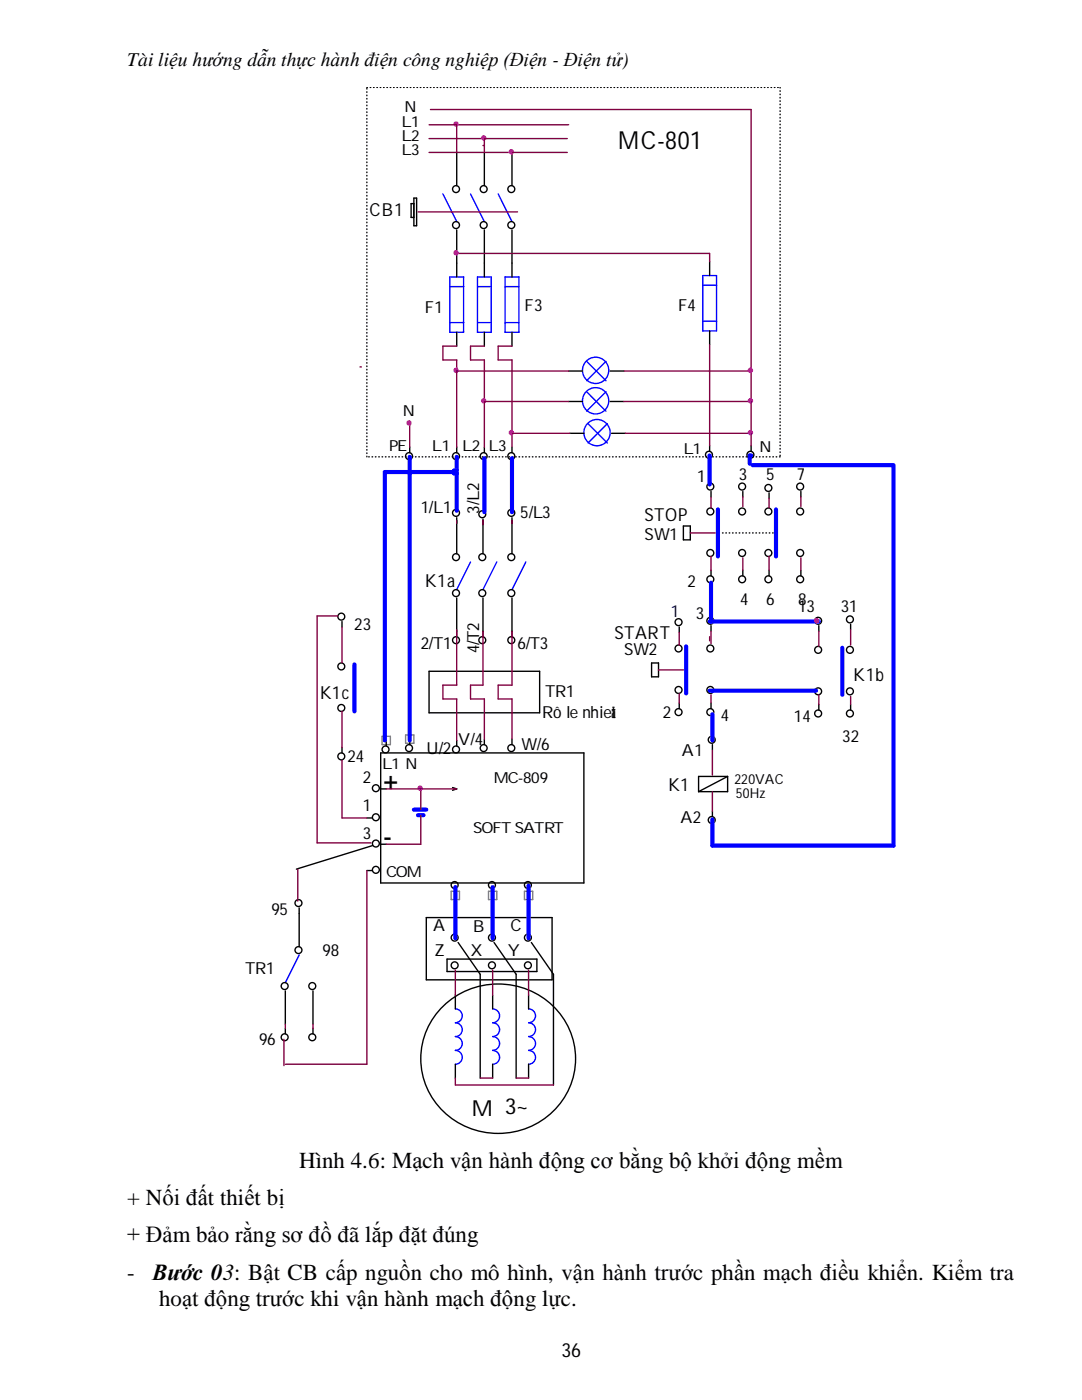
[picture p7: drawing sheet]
<svg xmlns="http://www.w3.org/2000/svg" width="216mm" height="279mm" viewBox="0 0 216 279" stroke-linecap="round" stroke-linejoin="round" font-family="sans-serif">
<g fill="none" stroke="#000" stroke-width=".28">
<path d="M82.6 39.5h.5v5.6h-.5zM91.1 30.4v6.6M96.6 30.4v6.6M102.2 30.4v6.6M82.6 40.6h-.6v2.8h.6M91.1 45.9v9.4M96.6 45.9v9.4M102.2 45.9v9.4M141.6 52.2v2.8M91.1 66.3v2.8M96.6 66.3v2.8M102.2 66.3v2.8"/>
<path d="M113.5 74h2.7M121.7 74h2.8M141.6 66v2.8M81.8 89.2v1.1M91.1 89.2v1.1M96.6 89.2v1.1M102.2 89.2v1.1M113.5 80.1h2.7M113.7 86.5h2.8M121.7 80.1h2.8M122 86.5h2.8M141.6 89v1.1"/>
<path d="M141.9 98.1v1.1M148.2 98.1v1.1M149.9 89v1.1M153.5 98.4v1.1M159.8 98.1v1.1M91.1 103.3v7.2M91.1 119.3v7.8M96.4 103.6v6.9M96.4 119.3v7.8M102.2 103.3v7.2M102.2 119.3v7.8M136.4 105h1.3v2.7h-1.3z"/>
<path d="M141.9 113.8v1.1M148.2 113.8v1.1M153.5 113.8v1.1M159.8 113.8v1.1M68.2 124v1.1M85.6 134h22.1v8.3h-22.1zM130 132.3h1.4v2.8h-1.4zM135.5 125.1v1.1M141.9 124.9v1.1M163.4 124.9v1.1M169.7 124.6v1.1M68.2 149.2v1.1"/>
<path d="M76 157.4h1.1M76 150.3h40.5v25.9h-40.5zM77.1 147.8v1.1M81.8 147.5v1.1M90.3 157.2l.8 .2-.8 .3M91.1 147.8v1.1M96.6 147.5v1.1M102.2 147.5v1.1M135.5 140.3v1.1M141.9 140.3v1.1M142.2 148.6v1.1M145.2 155l-5.8 3"/>
<path d="M145.2 155h-5.8v3M145.2 155v3h-5.8M163.4 140.6v1.1M169.7 140.6v1.1M73.2 163.2h1.1M73.2 173.7h1.1M74.3 168.8l-15.2 4.7M76 168.5h1.1M90.9 177.6v1.1M98.3 177.6v1.1M105.5 177.6v1.1M142.2 161.9v1.1"/>
<path d="M56.9 197.8v6.6M59.7 181.2v7.7M62.5 197.8v6.6M85.1 183.1h25.1v12.4h-25.1zM89.2 191.4h17.9v2.5h-17.9zM90.9 198.6v2.7M91.4 188.1l4.4 6.3v20.8M98.3 198.6v2.7M98.6 188.1l4.4 6.3v20.8M105.5 198.6v2.7M106 188.1l4.4 6.3v22.1M56.9 205.2v1.1"/>
<path d="M62.5 205.2v1.1M88.5 200.7a15.6 15.6 0 0 1 26 7.6 15.2 15.2 0 0 1-18.2 17.6 14.8 14.8 0 0 1-11.6-10.2 14.8 14.8 0 0 1 3.8-15zM90.9 212.4v2.8M98.3 212.4v2.8M105.5 212.4v2.8"/>
<circle cx="91" cy="37.7" r=".69"/>
<circle cx="96.5" cy="37.7" r=".69"/>
<circle cx="102" cy="37.7" r=".69"/>
<circle cx="91" cy="44.9" r=".69"/>
<circle cx="96.5" cy="44.9" r=".69"/>
<circle cx="102" cy="44.9" r=".69"/>
<circle cx="81.6" cy="91" r=".69"/>
<circle cx="91" cy="91" r=".69"/>
<circle cx="96.5" cy="91" r=".69"/>
<circle cx="102" cy="91" r=".69"/>
<circle cx="141.5" cy="90.8" r=".69"/>
<circle cx="141.7" cy="97.1" r=".69"/>
<circle cx="148.1" cy="97.1" r=".69"/>
<circle cx="149.7" cy="90.8" r=".69"/>
<circle cx="153.3" cy="97.4" r=".69"/>
<circle cx="159.7" cy="97.1" r=".69"/>
<circle cx="91" cy="102.4" r=".69"/>
<circle cx="91" cy="118.4" r=".69"/>
<circle cx="91" cy="111.2" r=".69"/>
<circle cx="96.2" cy="102.6" r=".69"/>
<circle cx="96.2" cy="111.2" r=".69"/>
<circle cx="96.2" cy="118.4" r=".69"/>
<circle cx="102" cy="102.4" r=".69"/>
<circle cx="102" cy="118.4" r=".69"/>
<circle cx="102" cy="111.2" r=".69"/>
<circle cx="141.7" cy="102.1" r=".69"/>
<circle cx="141.7" cy="110.4" r=".69"/>
<circle cx="141.7" cy="115.6" r=".69"/>
<circle cx="148.1" cy="110.4" r=".69"/>
<circle cx="148.1" cy="102.1" r=".69"/>
<circle cx="148.1" cy="115.6" r=".69"/>
<circle cx="153.3" cy="102.1" r=".69"/>
<circle cx="153.3" cy="110.4" r=".69"/>
<circle cx="153.3" cy="115.6" r=".69"/>
<circle cx="159.7" cy="110.4" r=".69"/>
<circle cx="159.7" cy="102.1" r=".69"/>
<circle cx="159.7" cy="115.6" r=".69"/>
<circle cx="68.1" cy="133" r=".69"/>
<circle cx="68.1" cy="123.1" r=".69"/>
<circle cx="91" cy="127.8" r=".69"/>
<circle cx="96.2" cy="127.8" r=".69"/>
<circle cx="102" cy="127.8" r=".69"/>
<circle cx="135.4" cy="137.7" r=".69"/>
<circle cx="135.4" cy="124.2" r=".69"/>
<circle cx="135.4" cy="129.4" r=".69"/>
<circle cx="141.7" cy="137.7" r=".69"/>
<circle cx="141.7" cy="129.4" r=".69"/>
<circle cx="141.7" cy="123.9" r=".69"/>
<circle cx="163.3" cy="138" r=".69"/>
<circle cx="163.3" cy="123.9" r=".69"/>
<circle cx="163.3" cy="129.7" r=".69"/>
<circle cx="169.6" cy="138" r=".69"/>
<circle cx="169.6" cy="129.7" r=".69"/>
<circle cx="169.6" cy="123.6" r=".69"/>
<circle cx="68.1" cy="151" r=".69"/>
<circle cx="68.1" cy="141.3" r=".69"/>
<circle cx="75" cy="157.3" r=".69"/>
<circle cx="76.9" cy="149.6" r=".69"/>
<circle cx="81.6" cy="149.3" r=".69"/>
<circle cx="91" cy="149.6" r=".69"/>
<circle cx="96.5" cy="149.3" r=".69"/>
<circle cx="102" cy="149.3" r=".69"/>
<circle cx="135.4" cy="142.1" r=".69"/>
<circle cx="141.7" cy="142.1" r=".69"/>
<circle cx="142" cy="147.6" r=".69"/>
<circle cx="163.3" cy="142.4" r=".69"/>
<circle cx="169.6" cy="142.4" r=".69"/>
<circle cx="75" cy="173.6" r=".69"/>
<circle cx="75" cy="168.3" r=".69"/>
<circle cx="75" cy="163.1" r=".69"/>
<circle cx="90.7" cy="176.6" r=".69"/>
<circle cx="98.2" cy="176.6" r=".69"/>
<circle cx="105.3" cy="176.6" r=".69"/>
<circle cx="142" cy="163.7" r=".69"/>
<circle cx="56.8" cy="196.8" r=".69"/>
<circle cx="59.6" cy="180.2" r=".69"/>
<circle cx="59.6" cy="189.6" r=".69"/>
<circle cx="62.3" cy="196.8" r=".69"/>
<circle cx="90.7" cy="187.1" r=".69"/>
<circle cx="90.7" cy="192.6" r=".69"/>
<circle cx="98.2" cy="187.1" r=".69"/>
<circle cx="98.2" cy="192.6" r=".69"/>
<circle cx="105.3" cy="187.1" r=".69"/>
<circle cx="105.3" cy="192.6" r=".69"/>
<circle cx="56.8" cy="207" r=".69"/>
<circle cx="62.3" cy="207" r=".69"/>
</g>
<path d="M76.2 146.9h1.7v1.7h-1.7zM80.9 146.7h1.7v1.6h-1.7zM90 177.9h1.7v1.6h-1.7zM97.5 177.9h1.6v1.6h-1.6zM104.6 177.9h1.7v1.6h-1.7z" fill="none" stroke="#808080" stroke-width=".28"/>
<path d="M73.2 17.4h82.5M155.7 17.4v73.8M73.2 91.2v-73.8M155.7 91.2h-82.5M154.3 106.4h-10.5" fill="none" stroke="#000" stroke-width=".28" stroke-dasharray="0 .6"/>
<g fill="none" stroke="#00f" stroke-width=".28">
<path d="M88.4 38.7l2.7 5.5M93.9 38.7l2.7 5.5M99.4 38.7l2.8 5.5M89.8 55.3h2.7v11h-2.7zM89.8 57.2h2.7M95.3 55.3h2.7v11h-2.7zM95.3 57.2h2.7M100.8 55.3h2.7v11h-2.7zM100.8 57.2h2.7M140.2 55h2.8v11h-2.8zM140.2 56.9h2.8M89.8 64.4h2.7"/>
<path d="M95.3 64.4h2.7M100.8 64.4h2.7M117.1 78.2l3.8 3.9M117.1 72.1l3.8 3.9M120.9 78.2l-3.8 3.9M120.9 72.1l-3.8 3.9M140.2 64.1h2.8M117.3 84.5l3.9 3.9M121.2 84.5l-3.9 3.9M93.9 112.2l-2.8 5.5M99.1 112.2l-2.7 5.5M104.9 112.2l-2.7 5.5"/>
<path d="M59.7 190.6l-2.8 5.5M90.9 201.3a1.38 1.38 0 0 1 1.3 1.4 1.38 1.38 0 0 1-1.3 1.4 1.38 1.38 0 0 1 1.3 1.4 1.38 1.38 0 0 1-1.3 1.4 1.38 1.38 0 0 1 1.3 1.3 1.38 1.38 0 0 1-1.3 1.4 1.38 1.38 0 0 1 1.3 1.4 1.38 1.38 0 0 1-1.3 1.4M98.3 201.3a1.38 1.38 0 0 1 1.4 1.4 1.38 1.38 0 0 1-1.4 1.4 1.38 1.38 0 0 1 1.4 1.4 1.38 1.38 0 0 1-1.4 1.4 1.38 1.38 0 0 1 1.4 1.3 1.38 1.38 0 0 1-1.4 1.4 1.38 1.38 0 0 1 1.4 1.4 1.38 1.38 0 0 1-1.4 1.4M105.5 201.3a1.38 1.38 0 0 1 1.4 1.4 1.38 1.38 0 0 1-1.4 1.4 1.38 1.38 0 0 1 1.4 1.4 1.38 1.38 0 0 1-1.4 1.4 1.38 1.38 0 0 1 1.4 1.3 1.38 1.38 0 0 1-1.4 1.4 1.38 1.38 0 0 1 1.4 1.4 1.38 1.38 0 0 1-1.4 1.4"/>
<circle cx="118.8" cy="80" r="2.62"/>
<circle cx="118.8" cy="73.9" r="2.62"/>
<circle cx="119.1" cy="86.3" r="2.62"/>
</g>
<g fill="none" stroke="#00f" stroke-width=".83">
<path d="M81.8 91.2v56.6M91.1 94.2h-14.3v53.6M91.1 93.9h-.5v.6h.5M91.1 91.2v10.7M96.6 91.4v10.8M102.2 91.4v10.8M141.6 90.9v5.8M149.9 90.9h-.3v1.7M150.2 92.8h27.8M178.3 92.8v76h-36.1v-5.3M141.9 116.3v7.7M143.3 101.7v9.4"/>
<path d="M154.8 101.7v9.4M70.7 132.6v9.4M136.9 129v9.4M141.6 137.8h21.2M141.6 124h21.8M168.1 129.3v9.4M142.2 142.5v5.3M82.6 161.6h2.5M83.4 162.7h1.1M90.9 177v10.3M98.3 177v10.3M105.5 176.8v10.5"/>
</g>
<g fill="#f0f" stroke="#f0f" stroke-width=".28">
<circle cx="163" cy="123.9" r=".41"/>
<circle cx="91" cy="94.1" r=".41"/>
<circle cx="91" cy="24.8" r=".41"/>
<circle cx="102" cy="30.3" r=".42"/>
<circle cx="91" cy="50.4" r=".41"/>
<circle cx="81.6" cy="84.4" r=".41"/>
<circle cx="96.5" cy="27.5" r=".41"/>
<circle cx="83.8" cy="157.3" r=".41"/>
<circle cx="96.5" cy="80" r=".41"/>
<circle cx="91" cy="73.9" r=".41"/>
<circle cx="149.7" cy="80" r=".42"/>
<circle cx="149.7" cy="86.3" r=".42"/>
<circle cx="149.7" cy="73.9" r=".42"/>
<circle cx="102" cy="86.3" r=".42"/>
</g>
<g fill="none" stroke="#800040" stroke-width=".28">
<path d="M85.6 24.9h27.9M85.6 30.4h27.6M85.6 27.7h27.6M85.9 21.9h64v67.1M91.1 24.9v5.5M96.4 29h.2M96.6 27.7v2.7M83.4 42.3h19.9M91.1 50.6h50.5v1.6M71.8 73.2h.3M91.1 74h22.4M91.1 69.1h-2.7v2.7h2.7v17.4"/>
<path d="M96.6 69.1h-2.7v2.7h2.7v17.4M102.2 69.1h-2.8v2.7h2.8v17.4M124.5 74h25.1M141.6 68.8v20.2M81.8 84.5v4.7M96.6 80.1h16.9M102.2 86.5h11.5M124.5 80.1h25.4M124.8 86.5h25.1M141.9 99.2v2.2M148.2 99.2v1.9M153.5 99.5v1.9"/>
<path d="M159.8 99.2v1.9M91.1 103.9v.5M96.4 103.9v.8M102.2 103.9v.5M137.7 106.4h5M141.9 111.1v2.7M148.2 111.3v2.5M153.5 111.1v2.7M159.8 111.3v2.5M67.4 122.9h-4.1v45.3h10.7M68.2 125.1v7.2M91.1 125.7v11h-2.7v2.8h2.7v8.3"/>
<path d="M96.4 126v10.7h-2.5v2.8h2.7v8M102.2 126v10.7h-2.8v2.8h2.8v8M131.4 133.7h5M135.5 126.2v2.5M135.5 138.4v1.9M141.6 127.1v.8M141.9 126v2.4M141.9 138.7v1.6M163.4 126v3M163.4 138.7v1.9M169.7 125.7v3M169.7 138.9v1.7"/>
<path d="M68.2 142v7.2M68.2 151.6v11.6h5M77.1 157.4h14M84 157.4v4.2M142.2 149.7v5M142.2 158v3.9M59.4 173.5v6.3M73.2 173.7v38.7h-16.3M84 162.7v5.8h-6.9M90.9 193.6v5M98.3 193.6v5M105.5 193.6v5"/>
<path d="M56.7 207.4v5.3M56.9 204.4v.8M62.5 204.4v.8M90.9 215.2v1.3h19.5M95.8 215.2h2.5M103 215.2h2.5"/>
</g>
<g font-size="5.2">
<text x="76.5" y="157.7">+</text>
<text x="76.5" y="168.8">-</text>
</g>
<text font-size="5" x="123.4" y="29.7">MC-801</text>
<g font-size="4.6">
<text x="59.7" y="233.2">Hình 4.6: Mạch vận hành động cơ bằng bộ khởi động mềm</text>
<text x="25.4" y="240.5">+ Nối đất thiết bị</text>
<text x="25.4" y="247.9">+ Đảm bảo rằng sơ đồ đã lắp đặt đúng</text>
<text x="25.4" y="255.4">-</text>
<text x="30.4" y="255.4">Bước 03: Bật CB cấp nguồn cho mô hình, vận hành trước phần mạch điều khiển. Kiểm tra</text>
<text x="31.7" y="260.6">hoạt động trước khi vận hành mạch động lực.</text>
</g>
<text font-size="4.4" x="94.1" y="222.7">M 3~</text>
<g font-size="3.9">
<text x="25.4" y="13.1">Tài liệu hướng dẫn thực hành điện công nghiệp (Điện - Điện tử)</text>
<text x="112" y="270.8">36</text>
</g>
<g font-size="3.6">
<text x="73.7" y="43.1">CB1</text>
<text x="128.6" y="104.1">STOP</text>
<text x="84.8" y="117.1">K1a</text>
<text x="122.6" y="127.6">START</text>
<text x="170.3" y="135.9">K1b</text>
<text x="63.8" y="139.4">K1c</text>
<text x="133.3" y="157.9">K1</text>
</g>
<g font-size="3.3">
<text x="84.8" y="62.4">F1</text>
<text x="104.6" y="62.1">F3</text>
<text x="135.3" y="62.1">F4</text>
<text x="147.4" y="95.8">3</text>
<text x="152.9" y="95.8">5</text>
<text x="159" y="95.8">7</text>
<text x="139.1" y="96.1">1</text>
<text x="84" y="102.4">1/L1</text>
<text x="95.6" y="102.5" transform="rotate(-90 95.6 102.5)">3/L2</text>
<text x="103.8" y="103.3">5/L3</text>
<text x="128.6" y="107.7">SW1</text>
<text x="137.2" y="117.1">2</text>
<text x="70.7" y="125.6">23</text>
<text x="138.9" y="123.4">3</text>
<text x="147.7" y="120.7">4</text>
<text x="152.9" y="120.7">6</text>
<text x="159.3" y="122.1">13</text>
<text x="159.3" y="120.7">8</text>
<text x="167.8" y="122.1">31</text>
<text x="84" y="129.5">2/T1</text>
<text x="95.6" y="130.4" transform="rotate(-90 95.6 130.4)">4/T2</text>
<text x="103.3" y="129.5">6/T3</text>
<text x="124.5" y="130.6">SW2</text>
<text x="108.2" y="143.3">Rô le nhieä</text>
<text x="108.8" y="139.2">TR1</text>
<text x="122" y="143.3">t</text>
<text x="132.2" y="143.3">2</text>
<text x="143.8" y="143.8">4</text>
<text x="91.4" y="148.6">V/4</text>
<text x="104.1" y="149.7">W/6</text>
<text x="158.4" y="144.2">14</text>
<text x="168.1" y="148">32</text>
<text x="69.3" y="152.1">24</text>
<text x="85.1" y="150.5">U/2</text>
<text x="136.1" y="150.8">A1</text>
<text x="72.4" y="156.3">2</text>
<text x="72.4" y="161.8">1</text>
<text x="72.4" y="167.4">3</text>
<text x="135.8" y="164.3">A2</text>
<text x="54.2" y="182.5">95</text>
<text x="86.4" y="185.8">A</text>
<text x="101.9" y="185.8">C</text>
<text x="64.3" y="190.8">98</text>
<text x="86.7" y="190.8">Z</text>
<text x="93.9" y="190.8">X</text>
<text x="94.4" y="186.1">B</text>
<text x="101.3" y="190.8">Y</text>
<text x="48.9" y="194.4">TR1</text>
<text x="51.7" y="208.5">96</text>
</g>
<text font-size="3.3" fill="#000040" x="133.9" y="123.2">1</text>
<g font-size="3">
<text x="80.7" y="22.4">N</text>
<text x="80.1" y="25.3">L1</text>
<text x="80.1" y="28.1">L2</text>
<text x="80.1" y="30.9">L3</text>
<text x="80.3" y="83.1">N</text>
<text x="77.6" y="90">PE</text>
<text x="86.2" y="90">L1</text>
<text x="92.2" y="90">L2 L3</text>
<text x="136.4" y="90.5">L1</text>
<text x="151.6" y="90.3">N</text>
<text x="76.3" y="153.5">L1 N</text>
<text x="98.6" y="156.2">MC-809</text>
<text x="94.4" y="166.2">SOFT SATRT</text>
<text x="77" y="175">COM</text>
</g>
<g font-size="2.8">
<text x="146.6" y="156.5">220VAC</text>
<text x="146.8" y="159.3">50Hz</text>
</g>
</svg>
